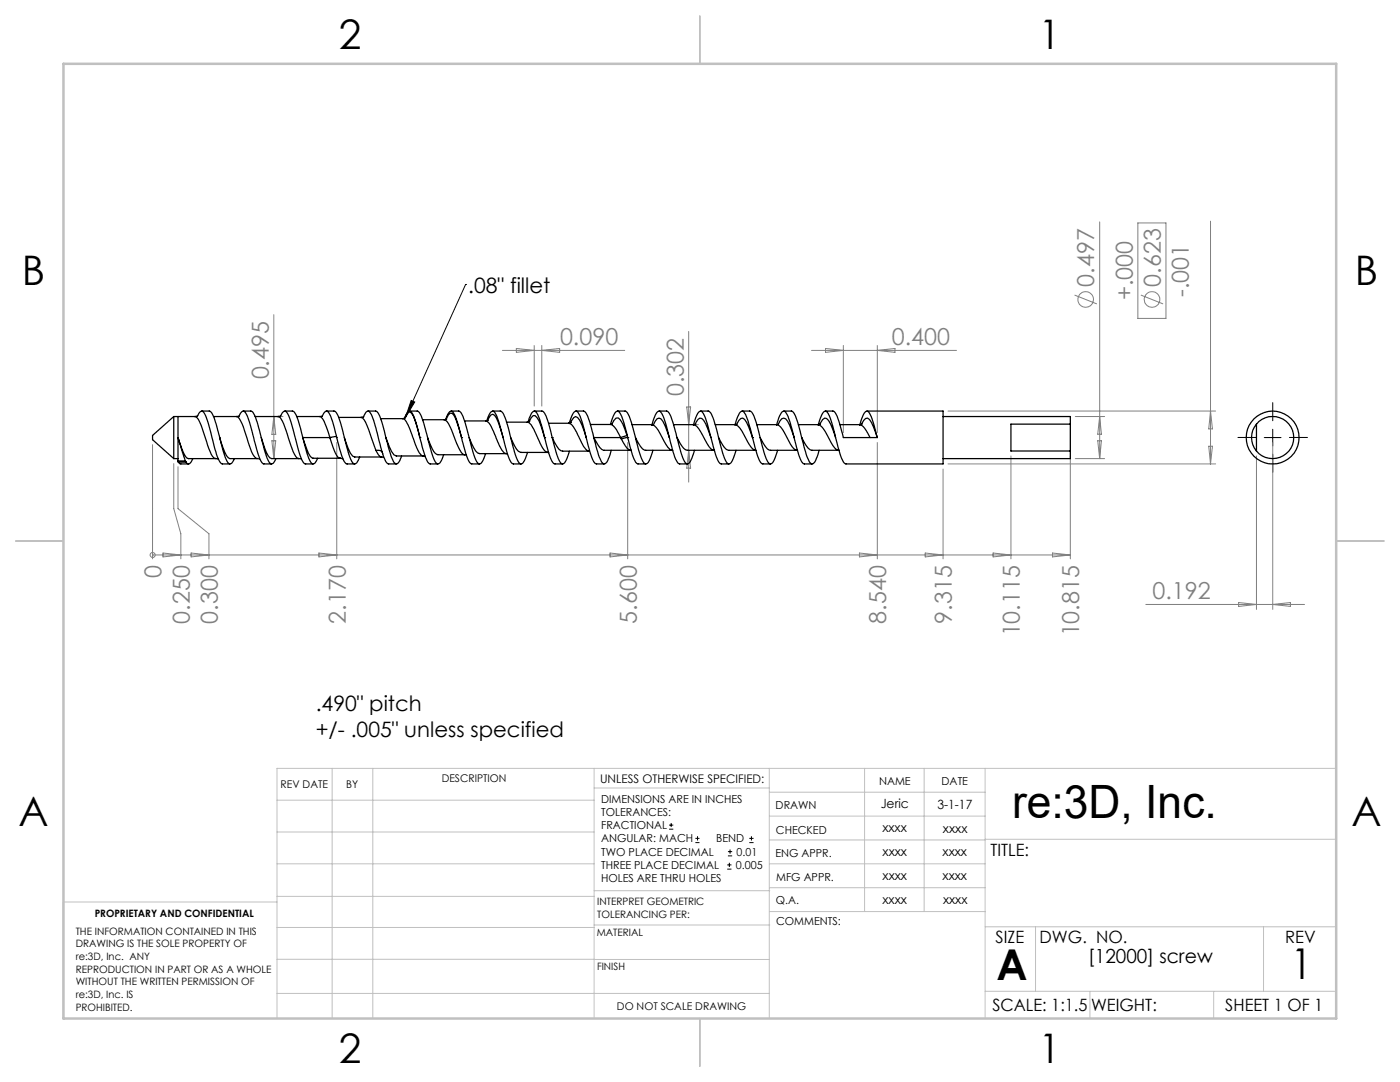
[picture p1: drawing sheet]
<svg xmlns="http://www.w3.org/2000/svg" width="279mm" height="216mm" viewBox="0 0 279 216" stroke-linecap="round" stroke-linejoin="round" font-family="sans-serif">
<g fill="none" stroke="#808080" stroke-width=".2">
<path d="M214.5 58.9l4.4 1.7M219.5 44.3v47.2M227.1 44.5h5.6v19h-5.6zM227.7 58.9l4.4 1.7M241.6 44.1v48.5M54.6 62.8v28.7M100.3 69.9h24.4M103 69.5l3.6 .4-3.6 .4zM106.6 68.9v12.1M108.1 68.9v12.1M108.1 69.9l3.6-.4v.8zM137.4 66.1v30.1"/>
<path d="M162 69.9h28.9M164.7 69.5l3.6 .4-3.6 .4zM168.3 68.9v17.4M175.1 68.9v17.4M175.1 69.9l3.5-.4v.8zM30.4 88.7v22.8M34.7 92.5v9l1.4 5v5M35.5 93.1v8.4l6.2 5v5M54.3 87.9h.7l-.4 3.6zM54.6 83.1l.4 3.6h-.7zM55.7 83.1h.8M67.2 88.3v23.2"/>
<path d="M125.3 88.3v23.2M137.1 81.2h.7l-.4 3.5zM137.4 89.9l.4 3.5h-.7zM138.5 84.7h.9M175.1 88.3v23.2M188.2 93.6v17.9M189.2 92.6h53.4M189.2 82h53.4M201.8 91v20.5M213.6 91v20.5M214.6 83.1h5.9M214.6 91.5h5.9"/>
<path d="M219.1 87.9h.7l-.3 3.6zM219.5 83.1l.3 3.5h-.7zM241.2 89h.8l-.4 3.6zM241.6 82l.4 3.6h-.8zM250.8 91v30.6M254 88.3v33.3M30.4 110.7h.1M30.4 110.7h183.2M32.5 110.3l3.6 .4-3.6 .4zM38.1 110.3l3.6 .4-3.6 .4zM63.6 110.3l3.6 .4-3.6 .4zM121.7 110.3l3.6 .4-3.6 .4z"/>
<path d="M171.5 110.3l3.6 .4-3.6 .4zM184.6 110.3l3.6 .4-3.6 .4zM198.2 110.3l3.6 .4-3.6 .4zM210 110.3l3.6 .4-3.6 .4zM228.7 120.6h31.6M247.2 120.2l3.6 .4-3.6 .4zM254 120.6l3.5-.4v.8z"/>
<circle cx="216.7" cy="59.8" r="1.55"/>
<circle cx="229.9" cy="59.8" r="1.56"/>
<circle cx="30.5" cy="110.7" r=".5"/>
</g>
<g fill="none" stroke="#000" stroke-width=".2">
<path d="M92.9 56.8h.1M92.9 56.8l-12 26.5M82.1 79.9l.7 .3-1.9 3.1zM252.3 87.3h3.4M254 85.7v3.3M133.5 165.5h.9M133.5 164.6h.9M133.9 164.2v.8M138.8 168.1h.8M138.8 167.3h.8M139.2 166.9v.8M145.1 173.4h.9"/>
<path d="M145.1 172.6h.9M145.3 170.8h.8M145.3 169.9h.8M145.6 172.2v.8M145.7 169.5v.9M149.5 168.1h.9M149.5 167.3h.9M150 166.9v.8"/>
</g>
<path d="M250.7 87.3h-3.6M254 84v-3.7M254 90.6v3.6M257.3 87.3h3.6" fill="none" stroke="#000" stroke-width=".2" stroke-dasharray="15.2 1.3 1.3 1.3"/>
<g fill="none" stroke="#c0c0c0" stroke-width=".2">
<path d="M55.3 159.7h63.3M66.3 153.3v49.9M74.4 153.3v49.9M118.6 153.3v49.9M118.6 157.2h34.9M153.5 153.3v49.9M153.5 158.1h43.1M172.5 153.3v28.6M184.4 153.3v28.6M196.6 153.3v49.9M266.7 153.3h-211.4v49.9M55.3 178.9h63.3"/>
<path d="M55.3 172.4h63.3M55.3 166h63.3M55.3 180h-42.7v23.2M118.6 177.7h35M153.5 167.6h43.1M153.5 162.8h43.1M153.5 172.4h43.1M153.5 177.1h43.1M196.6 167.5h70.1M55.3 198.2h98.2M55.3 191.4l98.2 .1M55.3 185.1h63.3"/>
<path d="M118.6 184.6h35M153.6 181.9h43M196.6 197.8h70.1M196.6 184.9h70.1M206.7 184.9v12.9M217.5 197.8v5.4M242.2 197.8v5.4M252.2 184.9v12.9"/>
</g>
<path d="M139.7 3.2v9.5M3.1 107.9h9.6M266.7 107.9h9.5M139.7 203.2v9.6" fill="none" stroke="#c0c0c0" stroke-width=".25"/>
<path d="M12.7 12.7h254v190.5h-254z" fill="none" stroke="#c0c0c0" stroke-width=".5"/>
<path d="M82.1 79.9l.7 .3-1.9 3.1z" fill="#000"/>
<g fill="none" stroke="#000" stroke-width=".25">
<path d="M34.7 83.1v8.4M34.7 83.1l-4.3 3.8v.8l4.3 3.8M34.7 83.1h.8M34.7 91.5h.8M35.5 83.1h3.4M35.5 87.3l.4 1.1a8.7 8.7 0 0 0 1.4 3l.3 .1h5.4M35.5 87.3l1.5 4.7M35.5 87.3v4.7M35.5 92l.1 .2M35.5 83.1v4.2M35.5 92h1.5M35.6 92.2l.5 .4h1.5"/>
<path d="M35.6 92.2h1.5M37 92l.1 .2M38.5 91.5l-.7 1h-.4l-.3-.3M40.3 82h1.5a3.2 3.2 0 0 1 1.2 2.2l.4 1.2a39.1 39.1 0 0 0 2 6.9l.5 .3a1.39 1.39 0 0 0 .9-1.1M42.6 83.1h4.6M43 91.5l.5 .1M43 91.5a1.4 1.4 0 0 1-1.1-1.4l-.7-1.9a17.8 17.8 0 0 0-1.9-4.8l-.4-.3 .5-.1 .6-.9a.64 .64 0 0 1 .9 .6l.6 1.6 1.3 4.8a8.1 8.1 0 0 0 1.4 3.4l1.7 .1M43.9 87.4v-.1l.3 1.1a7.8 7.8 0 0 0 1.4 3l.3 .1h5.4M47.7 83.1h-.5a2.83 2.83 0 0 1 1.4 2.1l.4 1.4a14.3 14.3 0 0 0 1.9 4.7l.4 .2M47.7 83.1l.6-1a.64 .64 0 0 1 .9 .6l.6 1.6 1.4 5.3a5.5 5.5 0 0 0 1.4 3h1.6M48.5 82l1.8 .1a14.8 14.8 0 0 1 1.9 5.7l.5 1.7a6.1 6.1 0 0 0 1.4 3.1h.1a1.39 1.39 0 0 0 .9-1.1M50.9 83.1h4.6"/>
<path d="M51.3 91.5h.5M52.1 87.3l.4 1.1a7.2 7.2 0 0 0 1.4 3l.3 .1h5.9M55.5 83.1l.5-.1 .6-.9a.64 .64 0 0 1 .9 .6l.6 1.6 1.4 5.3a5.4 5.4 0 0 0 1.4 3h1.6M55.5 83.1h.1M55.5 83.1a2.72 2.72 0 0 1 1.3 2.1l.5 1.4a16.5 16.5 0 0 0 1.9 4.7l.4 .2M56.8 82h1.5a3.4 3.4 0 0 1 1.4 2.6l.7 2.7M59.2 83.1h4.6M60.4 87.3l.7 2.4a4.9 4.9 0 0 0 1.3 2.9l.5-.2 .5-1M60.4 87.3l.5 1.4a5.2 5.2 0 0 0 1.4 2.7h.2M60.4 87.3h5.4M60.4 87.3h.1M62.5 91.4h5.4"/>
<path d="M63.8 83.1h.2a9.1 9.1 0 0 1 1.8 4v.2M64.2 83l-.4 .1M64.3 83.1l.6-1a.64 .64 0 0 1 .9 .6l.6 1.6 .8 3M65.1 82h1.6a3.7 3.7 0 0 1 1.3 2.4l1.4 5.3a4.9 4.9 0 0 0 1.3 2.9 1.79 1.79 0 0 0 1.1-1.4M65.8 87.3l1.2-.2 .2 .2M65.8 87.3h.1M65.8 87.3l.9 2.5a2.15 2.15 0 0 0 1.2 1.6M67.2 87.3l.5 1.8a8.6 8.6 0 0 0 1.3 3.4l1.8 .1M67.6 83.3h4.5M67.9 91.4l.5 .1M68.7 87.3a10.9 10.9 0 0 0 1.7 3.7l.4 .2h5.4M72 83.3l.6-.1 .5-1 .2-.1h.4a13.3 13.3 0 0 1 1.8 5.2l.7 2.8a4.4 4.4 0 0 0 1.3 2.5h1.6"/>
<path d="M72 83.3a1.16 1.16 0 0 1 1 1l2 5.6M73.4 82h1.6a2.28 2.28 0 0 1 1.1 1.9l1.4 5.2a7.7 7.7 0 0 0 1.4 3.4l.3 .1 .3-.2 .7-1.4M75 89.9h.8l.5 .4M75 89.9l.6 .9 .6 .4M76 83.5h4.3M76.2 91.2h.3M77 87.3a11.8 11.8 0 0 0 1.6 3.5l.5 .2h5.4M80.3 83.5a2.68 2.68 0 0 1 1.4 2l.5 1.3a9.4 9.4 0 0 0 2 4.1l.3 .1M80.8 83.4l.4-1 .6-.4a3.7 3.7 0 0 1 1.2 2.4l1.2 4.7a7.7 7.7 0 0 0 1.5 3.4l1.7 .1M80.8 83.4l.3-.7 .4-.4 .3-.1a4.6 4.6 0 0 1 1.4 2.8l.6 2.3M80.8 83.4l-.5 .1M81.7 82h1.6a2.28 2.28 0 0 1 1.1 1.9l1.6 5.8a4.9 4.9 0 0 0 1.3 2.9l.5-.2 .7-1.7"/>
<path d="M83.8 87.3h.1M84.3 83.7h4.3M84.5 91l.3 .1M85.3 87.3l.6 1.4a2.76 2.76 0 0 0 1.5 2M87.4 90.7h5.3M88.6 83.7l.6 .4a22 22 0 0 1 2.1 4.7l.1 .2a2.41 2.41 0 0 0 1.3 1.7M88.9 83.7a2.09 2.09 0 0 1 1.2-1.7 3.7 3.7 0 0 1 1.2 2.4l1.4 5.3a4.9 4.9 0 0 0 1.4 2.9h1.6M89.1 83.6l.4-.8 .4-.4 .3 .1a7.4 7.4 0 0 1 1.5 3.3l.4 1.5M89.1 83.6l-.5 .1M90 82h1.5a2.28 2.28 0 0 1 1.2 1.9l1.6 5.8a4.9 4.9 0 0 0 1.3 2.9h.1a3.1 3.1 0 0 0 1.2-2.1M92.1 87.3h.1M92.7 84h4.2"/>
<path d="M92.7 90.7l.4 .1M93.6 87.3l.2 .4a7.2 7.2 0 0 0 1.5 2.7l.4 .1h5.3M96.9 84l.4 .1 .4 .5 1.1 2.3a12.7 12.7 0 0 0 1.8 3.5l.4 .1M97.2 84a2.8 2.8 0 0 1 1.2-2 3.7 3.7 0 0 1 1.2 2.4l1.4 5.3a4.9 4.9 0 0 0 1.4 2.9h1.6M97.3 83.9l.6-1.1 .4-.1 .4 .2a13.3 13.3 0 0 1 1.7 4.4M97.4 83.9l-.5 .1M98.3 82h1.6a3.5 3.5 0 0 1 1.2 2.4l1.5 5.3a4.9 4.9 0 0 0 1.3 2.9h.1a3.3 3.3 0 0 0 1.3-2.3M101 90.5l.3 .1M101.1 84.2h4.1M101.9 87.3l.4 .8a3.3 3.3 0 0 0 1.7 2.2h5.3M105.2 84.2a2.06 2.06 0 0 1 1.4 1.5l.6 1.4a8.4 8.4 0 0 0 1.8 3.1l.3 .1M105.4 84.2a3.2 3.2 0 0 1 1.3-2.2 3.5 3.5 0 0 1 1.2 2.4l1.4 5.3a4.9 4.9 0 0 0 1.4 2.9h1.6"/>
<path d="M105.6 84.1l.8-1.2h.4a6.1 6.1 0 0 1 1.6 3.4l.3 1M105.7 84.1l-.5 .1M106.6 82h1.6a3.7 3.7 0 0 1 1.3 2.4l1.3 5.3a4.9 4.9 0 0 0 1.4 2.9h.1a3.5 3.5 0 0 0 1.3-2.6M108.7 87.3h.1M109.3 90.3h.2M109.5 84.5h4M110.2 87.3h.1M113.5 84.5a2.77 2.77 0 0 1 1.6 1.8 9.9 9.9 0 0 0 2.2 3.7h.3h-5.6a6.2 6.2 0 0 1-1.8-2.7M113.6 84.5a3.4 3.4 0 0 1 1.4-2.5 3.7 3.7 0 0 1 1.2 2.4l1.4 5.3a4.9 4.9 0 0 0 1.4 2.9h1.6M113.9 84.3l.6-.9 .4-.3 .4 .2a11.3 11.3 0 0 1 1.7 4M114 84.3l-.5 .2M114.9 82h1.6a2.28 2.28 0 0 1 1.1 1.9l.9 3.4"/>
<path d="M117.8 84.7h4M118.5 87.3l.4 .8a2.87 2.87 0 0 0 1.7 1.8h5.4M118.5 87.3l.5 1.8a7.7 7.7 0 0 0 1.4 3.4l.2 .1a3.3 3.3 0 0 0 1.3-2.4l.1-.3M118.5 87.3h5.4M118.5 87.3h.1M121.8 84.7a3.9 3.9 0 0 1 2 2.5l.1 .1M121.8 84.7a4.9 4.9 0 0 1 1.4-2.6l.1-.1a3.7 3.7 0 0 1 1.2 2.4l.8 2.9M122.1 84.7l.8-1.3h.5a7 7 0 0 1 1.7 3.5l-1.2 .4M122.2 84.7h-.4M123.2 82h1.5a2.28 2.28 0 0 1 1.2 1.9l1.5 5.8a5.2 5.2 0 0 0 1.4 2.9h.1a3.4 3.4 0 0 0 1.3-2.4l.1-.3M123.9 87.3l.1 .3M124 87.6a5.6 5.6 0 0 0 1.6 2.1l.3 .2"/>
<path d="M125.3 87.3l.4 1.8a7.7 7.7 0 0 0 1.4 3.4l1.8 .1M125.3 87.3l-1.3 .3M125.3 87.3h.1M126.2 84.7l4.2 .1M126.8 87.3l.3 .5a3.4 3.4 0 0 0 1.8 2.1h5.4M130 84.8h.1a1.64 1.64 0 0 1 1.3 1.1l1.1 2.2a2.87 2.87 0 0 0 1.7 1.8M130.1 84.7a4.7 4.7 0 0 1 1.3-2.6 1.18 1.18 0 0 1 1 1l1.7 6a7.2 7.2 0 0 0 1.3 3.4l1.8 .1M130.4 84.8l.7-1.2 .4-.2 .4 .2a10.7 10.7 0 0 1 1.7 3.7v-.1M131.5 82h1.5a2.28 2.28 0 0 1 1.2 1.9l1.5 5.8a4.9 4.9 0 0 0 1.4 2.9h.1a3.4 3.4 0 0 0 1.3-2.4l.1-.3M134.4 84.7h4M138.4 84.8a2.24 2.24 0 0 1 1.5 1.5l.8 1.4a4.6 4.6 0 0 0 1.5 2.1l.4 .1h-5.4a2.43 2.43 0 0 1-1.6-1.6l-.5-1M138.7 84.7l.6-1 .4-.3 .4 .1a8.1 8.1 0 0 1 1.8 3.8"/>
<path d="M138.8 84.7l.1-.1-.5 .1a4.7 4.7 0 0 1 1.3-2.6 1.18 1.18 0 0 1 1 1l1.6 6a8.4 8.4 0 0 0 1.4 3.4l1.8 .1M139.8 82h1.6a3.5 3.5 0 0 1 1.2 2.4l1.4 5.3a4.9 4.9 0 0 0 1.4 2.9h.1a3.4 3.4 0 0 0 1.3-2.4l.1-.3M142.7 84.7h4M146.6 84.8a1.84 1.84 0 0 1 1.5 1.2l1.1 2.2a2.64 2.64 0 0 0 1.6 1.7h-5.3a1.61 1.61 0 0 1-1.3-1.2l-.8-1.4M147 84.7a1.68 1.68 0 0 1 1.2-1.3 4.9 4.9 0 0 1 1.6 2.8l.4 1.1M147.1 84.7h-.4a4.7 4.7 0 0 1 1.3-2.6 1.18 1.18 0 0 1 .9 1l.8 2.3 .9 3.7a8.4 8.4 0 0 0 1.4 3.4l1.8 .1M148.1 82h1.6a3.7 3.7 0 0 1 1.3 2.4l1.3 5.3a4.9 4.9 0 0 0 1.4 2.9h.1a3.4 3.4 0 0 0 1.3-2.4l.1-.3M150.2 87.3h.1M151 84.7h4a4.2 4.2 0 0 1 1.4-2.6 1.18 1.18 0 0 1 .9 1l1.6 6a8.4 8.4 0 0 0 1.4 3.4l1.8 .1M151.7 87.3l.3 .5a3.4 3.4 0 0 0 1.8 2.1h5.4M155 84.8a1.36 1.36 0 0 1 1.2 1l1.2 2.1a3 3 0 0 0 1.7 2M155.3 84.7l.7-1.1 .4-.2 .4 .2a10 10 0 0 1 1.7 3.7v-.1"/>
<path d="M155.4 84.7h-.4M156.4 82h1.5a2.28 2.28 0 0 1 1.2 1.9l1.3 5.2a7.7 7.7 0 0 0 1.5 3.4l.2 .1a3.3 3.3 0 0 0 1.3-2.4l.1-.3M160 87.3l.1 .3a5.4 5.4 0 0 0 1.6 2.1l5.8 .2M163.3 84.8a2.1 2.1 0 0 1 1.4 1.3l.8 1.5a5.4 5.4 0 0 0 1.5 2.2l.4 .1M163.6 84.7l.6-1 .4-.3 .4 .1a7.7 7.7 0 0 1 1.8 3.8M163.8 84.6l-.5 .1M164.7 82h1.5a2.28 2.28 0 0 1 1.2 1.9l.9 3.4h6.8M167.6 84.7h4a4.7 4.7 0 0 1 1.3-2.6 1.18 1.18 0 0 1 .9 1l1.3 4.2M171.6 84.8a1.61 1.61 0 0 1 1.3 1.1l.7 1.4M171.9 84.7a1.81 1.81 0 0 1 1.2-1.3 4.9 4.9 0 0 1 1.6 2.8l.4 1.1M172 84.6l-.4 .1M173 82h15.2v10.6h-19.4a4.5 4.5 0 0 1-1.4-2.9l-1.2-4.7a5.3 5.3 0 0 0-1.4-2.9h-.2a3.9 3.9 0 0 0-1.3 2.6h-4"/>
<path d="M188.2 83.1h25.4v1.5M213.6 90v1.5h-25.4M213.6 84.6h-11.8v5.4h11.8M213.6 84.6v5.4M250.8 84.6a4.2 4.2 0 0 1 6.1-.4 4.2 4.2 0 0 1 0 6.2 4.2 4.2 0 0 1-6.1-.4M250.8 84.6a4.1 4.1 0 0 0 0 5.4M250.8 84.6v5.4"/>
<circle cx="254" cy="87.3" r="5.3"/>
</g>
<text font-size="9.2" x="202" y="163.1">re:3D, Inc.</text>
<g font-size="8.5">
<text x="198.9" y="195.5">A</text>
<text x="257.6" y="195.4">1</text>
</g>
<g font-size="8.1">
<text x="67.6" y="9.7">2</text>
<text x="207.3" y="9.7">1</text>
<text x="4.4" y="57">B</text>
<text x="270.4" y="57">B</text>
<text x="3.7" y="164.9">A</text>
<text x="269.7" y="164.9">A</text>
<text x="67.6" y="212.2">2</text>
<text x="207.3" y="212.2">1</text>
</g>
<g font-size="4.7" fill="#808080">
<text x="218.4" y="57.2" transform="rotate(-90 218.4 57.2)">0.497</text>
<text x="226.1" y="59.9" transform="rotate(-90 226.1 59.9)">+.000</text>
<text x="231.6" y="57.2" transform="rotate(-90 231.6 57.2)">0.623</text>
<text x="237.3" y="59.3" transform="rotate(-90 237.3 59.3)">-.001</text>
<text x="111.8" y="68.9">0.090</text>
<text x="178" y="68.9">0.400</text>
<text x="53.7" y="75.7" transform="rotate(-90 53.7 75.7)">0.495</text>
<text x="136.5" y="79.1" transform="rotate(-90 136.5 79.1)">0.302</text>
<text x="32.2" y="115.4" transform="rotate(-90 32.2 115.4)">0</text>
<text x="230" y="119.6">0.192</text>
<text x="37.9" y="124.4" transform="rotate(-90 37.9 124.4)">0.250</text>
<text x="43.5" y="124.4" transform="rotate(-90 43.5 124.4)">0.300</text>
<text x="69" y="124.4" transform="rotate(-90 69 124.4)">2.170</text>
<text x="127.1" y="124.4" transform="rotate(-90 127.1 124.4)">5.600</text>
<text x="176.9" y="124.4" transform="rotate(-90 176.9 124.4)">8.540</text>
<text x="190" y="124.4" transform="rotate(-90 190 124.4)">9.315</text>
<text x="203.5" y="127" transform="rotate(-90 203.5 127)">10.115</text>
<text x="215.4" y="127" transform="rotate(-90 215.4 127)">10.815</text>
</g>
<g font-size="4.2">
<text x="93.4" y="58.4">.08&quot; fillet</text>
<text x="63" y="141.9">.490&quot; pitch</text>
<text x="63" y="147.1">+/- .005&quot; unless specified</text>
</g>
<text font-size="3.9" x="217.2" y="192.1">[12000] screw</text>
<g font-size="3.4">
<text x="197.7" y="170.8">TITLE:</text>
<text x="198.7" y="188.1">SIZE</text>
<text x="207.5" y="188.1">DWG. NO.</text>
<text x="256.5" y="188.2">REV</text>
<text x="198.1" y="201.7">SCALE: 1:1.5</text>
<text x="217.7" y="201.8">WEIGHT:</text>
<text x="244.5" y="201.7">SHEET 1 OF 1</text>
</g>
<g font-size="2.5">
<text x="175.8" y="161.3">Jeric</text>
<text x="187.1" y="161.4">3-1-17</text>
<text x="176.1" y="166.1">xxxx</text>
<text x="188.2" y="166.2">xxxx</text>
<text x="176.1" y="170.8">xxxx</text>
<text x="188.1" y="170.8">xxxx</text>
<text x="176.1" y="175.6">xxxx</text>
<text x="188.1" y="175.6">xxxx</text>
<text x="176.1" y="180.4">xxxx</text>
<text x="188.2" y="180.3">xxxx</text>
</g>
<text font-size="2.4" x="119.8" y="156.2">UNLESS OTHERWISE SPECIFIED:</text>
<g font-size="2.2">
<text x="120" y="160.1">DIMENSIONS ARE IN INCHES</text>
<text x="154.8" y="161.4">DRAWN</text>
<text x="175.4" y="156.6">NAME</text>
<text x="187.9" y="156.7">DATE</text>
<text x="120" y="162.8">TOLERANCES:</text>
<text x="120" y="165.4">FRACTIONAL</text>
<text x="154.9" y="166.3">CHECKED</text>
<text x="120" y="173.4">THREE PLACE DECIMAL</text>
<text x="120" y="168.1">ANGULAR: MACH</text>
<text x="120" y="170.7">TWO PLACE DECIMAL</text>
<text x="142.9" y="168.1">BEND</text>
<text x="146.9" y="173.4">0.005</text>
<text x="147" y="170.7">0.01</text>
<text x="154.8" y="171">ENG APPR.</text>
<text x="120" y="176">HOLES ARE THRU HOLES</text>
<text x="154.9" y="175.7">MFG APPR.</text>
<text x="154.9" y="180.4">Q.A.</text>
<text x="154.9" y="184.6">COMMENTS:</text>
</g>
<g font-size="2.1">
<text x="56" y="157.2">REV DATE</text>
<text x="69.1" y="157.2">BY</text>
<text x="88.1" y="156.1">DESCRIPTION</text>
<text x="123.1" y="201.6">DO NOT SCALE DRAWING</text>
</g>
<g font-size="2">
<text x="18.9" y="182.9">PROPRIETARY AND CONFIDENTIAL</text>
<text x="119.2" y="180.6">INTERPRET GEOMETRIC</text>
<text x="119.2" y="183.1">TOLERANCING PER:</text>
<text x="15.1" y="186.5">THE INFORMATION CONTAINED IN THIS</text>
<text x="15.1" y="189">DRAWING IS THE SOLE PROPERTY OF</text>
<text x="15.1" y="191.6">re:3D, Inc. ANY</text>
<text x="119.1" y="186.7">MATERIAL</text>
<text x="15.1" y="194.1">REPRODUCTION IN PART OR AS A WHOLE</text>
<text x="15.1" y="196.6">WITHOUT THE WRITTEN PERMISSION OF</text>
<text x="119.1" y="193.5">FINISH</text>
<text x="15.1" y="199.1">re:3D, Inc. IS</text>
<text x="15.1" y="201.7">PROHIBITED.</text>
</g>
</svg>
